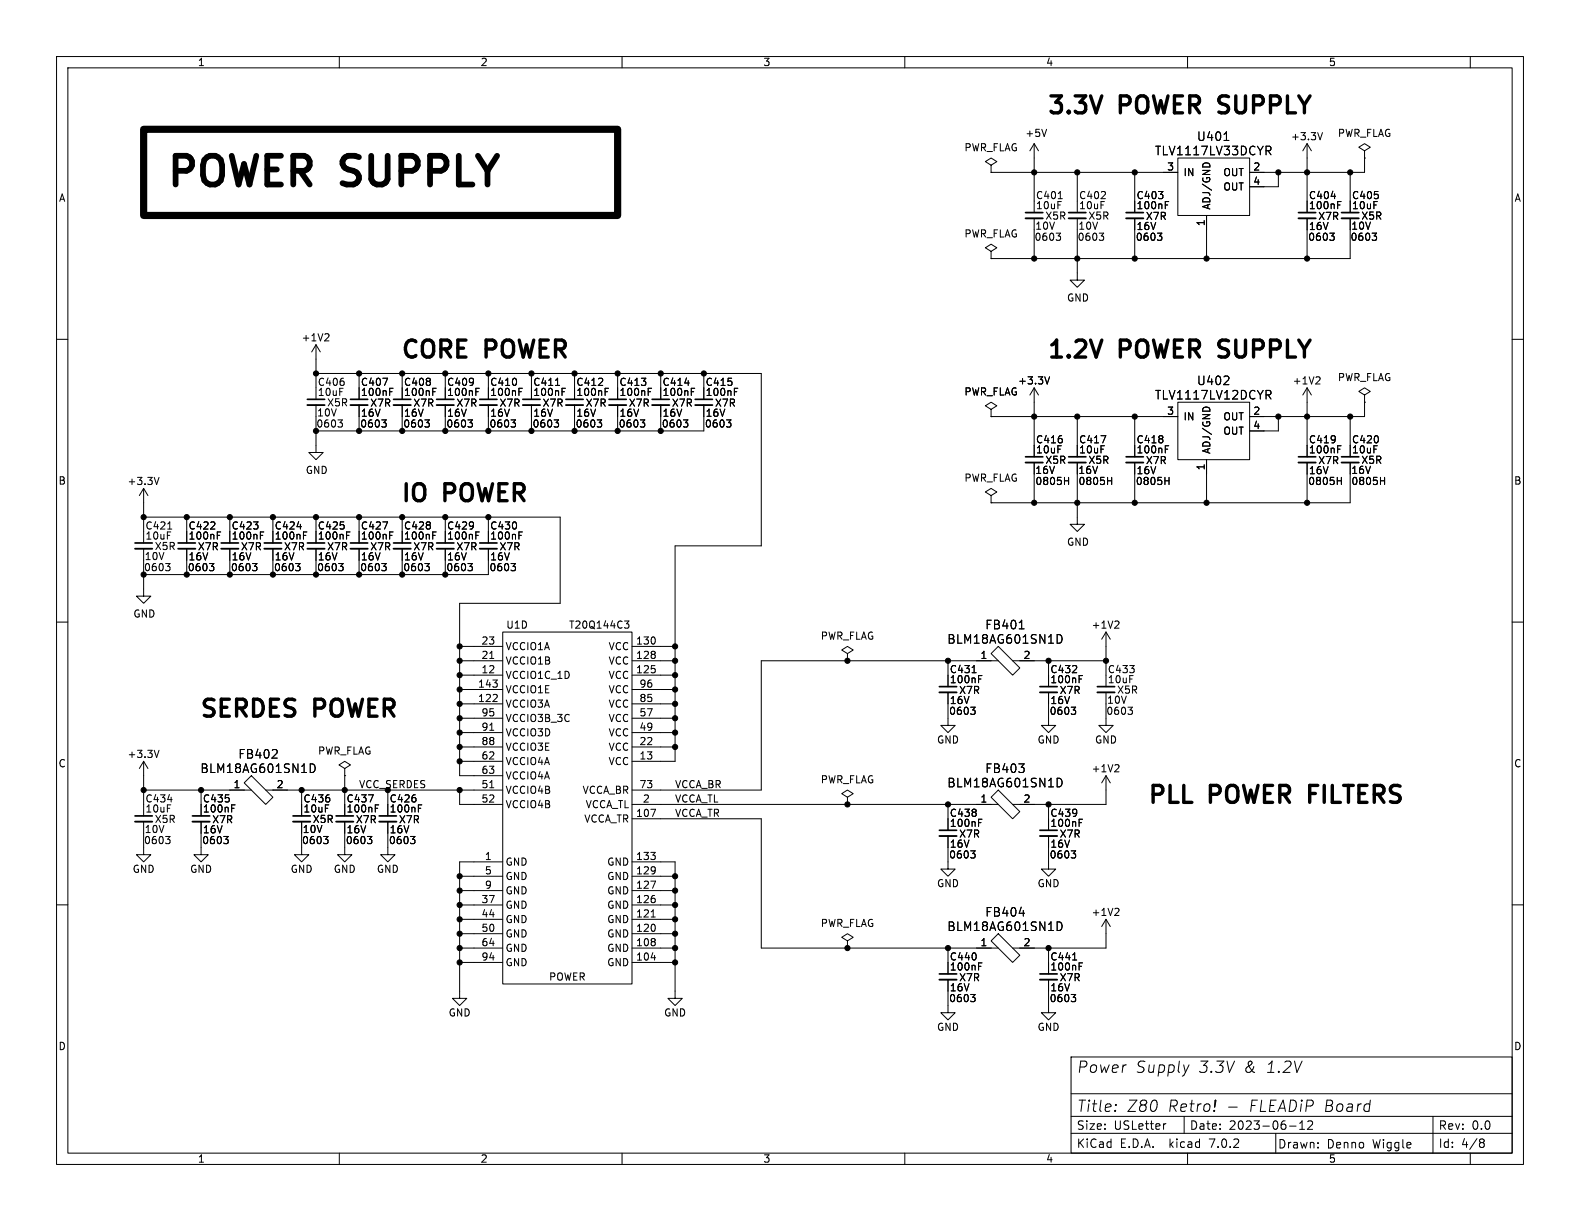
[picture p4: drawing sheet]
<svg xmlns="http://www.w3.org/2000/svg" width="279mm" height="216mm" viewBox="0 0 279 216" stroke-linecap="round" stroke-linejoin="round" font-family="sans-serif">
<g fill="none" stroke="#000" stroke-width=".18">
<path d="M10 10h259.4v195.9h-259.4zM12 12h255.4v191.9h-255.4zM60 10v2M110 10v2M160 10v2M210 10v2M260 10v2M175.3 29.2l1-.6-1-.7-1.1 .7 1.1 .6v1.3M175.3 30.5h.1M175.3 30.5h33M182.9 25.4l-.8 1.3M182.9 25.4v10.2"/>
<path d="M182.9 38.6v7.1M182.9 25.4l.7 1.3M185.1 22.9l-.4 1.2M187.1 35.1h.8M190.5 38.6v10.9h1.3l-1.3 1.3-1.3-1.3h1.3M190.5 30.5v5.1M200.7 30.5v5.1M200.7 38.6v7.1M206.1 35.6h.6M208.3 27.9h12.7v10.2h-12.7zM213.4 38.1v7.6M216.4 24.8h.9"/>
<path d="M223.9 25.9h.6l.3 .2-.2 .5h-.7M224.2 26.6l.6 .8M226.1 30.5v2.5h-5.1M231.1 25.4v10.2M231.1 38.6v7.1M231.1 25.4l-.7 1.3M231.1 25.4l.8 1.3M233.9 23.4l-.5 1.3M236.5 35.6h.7M238.8 30.5v5.1M238.8 38.6v7.1h-63.5M241.3 26.7l1-.7-1-.6-1 .6 1 .7v1.2"/>
<path d="M241.3 27.9h.1M241.3 27.9v2.6h-20.3M10 60h2M57.9 59l.3 .2-.1 .4-.7 .7h.8M175.3 44.5l1-.7-1-.6-1.1 .6 1.1 .7v1.2M175.3 45.7h.1M186.8 41.2h.7l-.4 .5M187.3 41.7l.2 .3v.3l-.2 .2M194.4 41.2h.8l-.5 .5M194.9 41.7l.3 .3v.3l-.3 .2M204.7 41.2h.8l-.5 .5M205.2 41.7l.3 .3v.3l-.3 .2"/>
<path d="M235.1 41.2h.8l-.4 .5M235.7 41.7l.2 .3v.3l-.2 .2M242.6 41.2h.8l-.4 .5M243.2 41.7l.2 .3v.3l-.2 .2M267.4 60h2M55.9 71.6v8.4h1.2l-1.2 1.3-1.3-1.3h1.3M55.9 66h78.7v30.5h-15.2v38.1h-7.6M55.9 61v7.6M55.9 61l-.8 1.2M55.9 61l.7 1.2M59.8 74.2h.7l-.4 .5M60.3 74.7l.2 .3v.3l-.2 .2"/>
<path d="M63.5 66v2.6M63.5 71.6v4.6M67.5 74.2h.8l-.4 .5M68.1 74.7l.2 .3v.3l-.2 .2M68.9 68.7h.6M71.1 66v2.6M71.1 71.6v4.6M75.1 74.2h.8l-.4 .5M75.7 74.7l.2 .3v.3l-.2 .2M76.5 68.7h.6M78.7 66v2.6M78.7 71.6v4.6"/>
<path d="M82.7 74.2h.8l-.4 .5M83.3 74.7l.2 .3v.3l-.2 .2M84.1 68.7h.7M86.4 66v2.6M86.4 71.6v4.6M90.4 74.2h.8l-.5 .5M90.9 74.7l.3 .3v.3l-.3 .2M91.8 68.7h.6M94 66v2.6M94 71.6v4.6M98 74.2h.8l-.4 .5M98.2 68.2h.8"/>
<path d="M98.5 74.7l.3 .3v.3l-.3 .2M99.4 68.7h.6M101.6 66v2.6M101.6 71.6v4.6M105.6 74.2h.8l-.4 .5M106.2 74.7l.2 .3v.3l-.2 .2M107 68.7h.6M109.2 66v2.6M109.2 71.6v4.6M113.2 74.2h.8l-.4 .5M113.8 74.7l.2 .3v.3l-.2 .2M114.6 68.7h.6"/>
<path d="M116.8 66v2.6M116.8 71.6v4.6M120.8 74.2h.8l-.4 .5M121.4 74.7l.2 .3v.3l-.2 .2M122.2 68.7h.7M124.5 66v2.6M124.5 71.6v4.6h-68.6M128.5 74.2h.8l-.5 .5M129 74.7l.3 .3v.3l-.3 .2M129.9 68.7h.6M175.3 72.4l1-.6-1-.7-1.1 .7 1.1 .6v1.3M175.3 73.7h.1"/>
<path d="M175.3 73.7h33M182.9 68.6v10.1M182.9 68.6l-.8 1.3M182.9 68.6l.7 1.3M185.6 66.6l-.4 1.3M190.5 73.7v5M200.7 73.7v5M206.1 78.8h.6M208.3 71.1h12.7v10.2h-12.7zM223.9 69h.6l.3 .3-.2 .5h-.7M224.2 69.8l.6 .8M226.1 73.7v2.5h-5.1"/>
<path d="M231.1 68.6v10.1M231.1 68.6l-.7 1.3M231.1 68.6l.8 1.3M233.2 66.6l.2 .3v.3l-.7 .7h.7M236.5 78.8h.7M238.8 73.7v5M241.3 69.9l1-.7-1-.6-1 .6 1 .7v1.2M241.3 71.1h.1M241.3 71.1v2.6h-20.3M25.4 97v8.4h1.3l-1.3 1.3-1.3-1.3h1.3M25.4 91.4h73.7v15.3h-17.8v30.5h7.6M25.4 86.4v7.6"/>
<path d="M25.4 86.4l-.8 1.2M25.4 86.4l.8 1.2M28.1 84.4l-.4 1.3M29.3 99.6h.8l-.5 .5M29.7 93.6h.7M33 91.4v2.6M33 97v4.6M37 99.6h.8l-.4 .5M38.4 94.1h.6M40.6 91.4v2.6M40.6 97v4.6M44.6 99.6h.8l-.4 .5"/>
<path d="M46 94.1h.7M48.3 91.4v2.6M48.3 97v4.6M52.3 99.6h.8l-.5 .5M53.7 94.1h.6M55.9 91.4v2.6M55.9 97v4.6M59.9 99.6h.8l-.4 .5M61.3 94.1h.6M63.5 91.4v2.6M63.5 97v4.6M67.5 99.6h.8l-.4 .5"/>
<path d="M68.9 94.1h.6M71.1 91.4v2.6M71.1 97v4.6M75.1 99.6h.8l-.4 .5M76.5 94.1h.6M78.7 91.4v2.6M78.7 97v4.6M82.7 99.6h.8l-.4 .5M84.1 94.1h.7M86.4 91.4v2.6M86.4 97v4.6h-61M90.4 99.6h.8l-.5 .5"/>
<path d="M91.8 94.1h.6M175.3 87.6l1-.6-1-.6-1.1 .6 1.1 .6v1.3M175.3 88.9h.1M182.9 81.8v7.1M188.2 85h.8M189 84.4v1.3M190.5 81.8v10.9h1.3l-1.3 1.3-1.3-1.3h1.3M195.9 85h.7M196.6 84.4v1.3M200.7 81.8v7.1M206 85h.7M206.7 84.4v1.3"/>
<path d="M213.4 81.3v7.6M231.1 81.8v7.1M236.5 85h.7M237.2 84.4v1.3M238.8 81.8v7.1h-63.5M244.1 85h.7M244.8 84.4v1.3M10 110h2M29.8 100.1l.3 .3v.3l-.3 .2M37.6 100.1l.2 .3v.3l-.2 .2M45.2 100.1l.2 .3v.3l-.2 .2M52.8 100.1l.3 .3v.3l-.3 .2"/>
<path d="M60.4 100.1l.3 .3v.3l-.3 .2M68.1 100.1l.2 .3v.3l-.2 .2M75.7 100.1l.2 .3v.3l-.2 .2M81.3 119.4h7.6M81.3 116.8h7.6M81.3 114.3h7.6M83.3 100.1l.2 .3v.3l-.2 .2M86.6 116.4h.7M88.9 111.8h22.9v62.2h-22.9zM90.9 100.1l.3 .3v.3l-.3 .2M110.4 109.8h.8l-.4 .5 .4 .1v.4l-.2 .3h-.4M111.8 119.4h7.6"/>
<path d="M111.8 116.8h7.6M111.8 114.3h7.6M149.9 115.6l1-.7-1-.6-1.1 .6 1.1 .7v1.2M149.9 116.8h.1M167.6 116.8v2.6M171.9 119h.7M173 119.5h.7M175.3 115.6l1.2-1.3 3.8 3.8-1.2 1.3zM176.5 116.8h-41.9v22.9h-22.8M179.1 116.8h16.5M180.2 111.2h.9M185.4 116.8v2.6"/>
<path d="M186.9 112.2a.77 .77 0 0 1 .9 .8 .77 .77 0 0 1-.9 .7M190.8 119.5h.6M195.6 111.8l-.8 1.2M195.6 111.8v7.6M195.6 111.8l.7 1.2M197.6 109.8l.3 .2-.1 .4-.7 .7h.8M267.4 110h2M25.4 139.7h19M25.4 134.6l-.8 1.3M25.4 134.6v7.6M25.4 134.6l.8 1.3M28.1 132.7l-.4 1.2"/>
<path d="M35.6 139.7v2.5M44.4 137.2l3.9 3.8-1.3 1.2-3.8-3.8zM47 139.7h41.9M48.1 134.1h.9M48.9 132.7v.5M53.3 139.7v2.5M54.9 135.1a.77 .77 0 0 1 .8 .7 .77 .77 0 0 1-.8 .8M61 135.9l1-.6-1-.7-1.1 .7 1.1 .6v1.3M61 137.2h.1M61 137.2v5M68.6 139.7v2.5M81.3 124.5h7.6"/>
<path d="M81.3 134.6h7.6M81.3 121.9h7.6M81.3 139.7v2.5h7.6M81.3 132.1h7.6M81.3 129.5h7.6M81.3 127h7.6M86.6 139.3h.7M86.6 129.1h.7M111.8 124.5h7.6M111.8 121.9h7.6M111.8 132.1h7.6M111.8 129.5h7.6"/>
<path d="M111.8 127h7.6M167.6 122.4v5.9h1.3l-1.3 1.2-1.2-1.2h1.2M171.6 125h.8l-.4 .5M172.2 125.5l.2 .3v.3l-.2 .2M180.2 135.1h.9l-.5 .6M181 135.8v.6M185.4 122.4v5.9h1.3l-1.3 1.2-1.3-1.2h1.3M186.9 137.6a.77 .77 0 0 1 .9 .8 .77 .77 0 0 1-.9 .7M189.4 125h.8l-.4 .5M190 125.5l.2 .3v.3l-.2 .2M195.6 122.4v5.9h1.2l-1.2 1.2-1.3-1.2h1.3M195.6 137.2v5h-16.5"/>
<path d="M195.6 137.2l-.8 1.2M195.6 137.2l.7 1.2M197.6 135.2l.3 .2-.1 .4-.7 .7h.8M199.5 125h.7l-.4 .5M200 125.5l.2 .3v.3l-.2 .2M10 160h2M25.4 145.3v5.8h1.3l-1.3 1.3-1.3-1.3h1.3M29.3 147.9h.8l-.5 .5M29.8 148.4l.3 .2v.3l-.3 .3M35.6 145.3v5.8h1.2l-1.2 1.3-1.3-1.3h1.3M39.6 147.9h.8l-.5 .5M40.1 148.4l.3 .2v.3l-.3 .3"/>
<path d="M41 142.3h.6M53.3 145.3v5.8h1.3l-1.3 1.3-1.2-1.3h1.2M57.2 147.9h.8l-.4 .5M57.8 148.4l.2 .2v.3l-.2 .3M61 145.3v5.8h1.2l-1.2 1.3-1.3-1.3h1.3M65 147.9h.8l-.5 .5M65.5 148.4l.3 .2v.3l-.3 .3M66.4 142.3h.6M68.6 145.3v5.8h1.2l-1.2 1.3-1.3-1.3h1.3M72.6 147.9h.8l-.4 .5M73.1 148.4l.3 .2v.3l-.3 .3M74 142.3h.6"/>
<path d="M81.3 157.5h7.6M81.3 154.9h7.6M88.9 152.4h-7.6v24.1h1.2l-1.2 1.3-1.3-1.3h1.3M111.8 152.4h7.6v24.1h1.2l-1.2 1.3-1.3-1.3h1.3M111.8 144.8h22.8v22.8h41.9M111.8 157.5h7.6M111.8 154.9h7.6M111.8 142.2h64.7M149.9 141l1-.7-1-.6-1.1 .6 1.1 .7v1.2M149.9 142.2h.1M167.6 147.8v5.9h1.3l-1.3 1.2-1.2-1.2h1.2M167.6 142.2v2.6"/>
<path d="M171.6 150.4h.8l-.4 .5M172.2 150.9l.2 .3v.3l-.2 .2M173 144.9h.7M175.3 141l1.2-1.3 3.8 3.8-1.2 1.3zM185.4 147.8v5.9h1.3l-1.3 1.2-1.3-1.2h1.3M185.4 142.2v2.6M189.4 150.4h.8l-.4 .5M190 150.9l.2 .3v.3l-.2 .2M190.8 144.9h.6M267.4 160h2M81.3 170.2h7.6M81.3 167.6h7.6"/>
<path d="M81.3 165.1h7.6M81.3 162.6h7.6M81.3 160h7.6M111.8 170.2h7.6M111.8 167.6h7.6M111.8 165.1h7.6M111.8 162.6h7.6M111.8 160h7.6M115.1 162.2h.8M149.9 166.4l1-.7-1-.6-1.1 .6 1.1 .7v1.2M149.9 167.6h.1M167.6 173.2v5.9h1.3l-1.3 1.2-1.2-1.2h1.2"/>
<path d="M167.6 167.6v2.6M171.6 175.8h.8l-.4 .5M172.2 176.3l.2 .3v.3l-.2 .2M173 170.3h.7M175.3 166.4l1.2-1.3 3.8 3.8-1.2 1.3zM180.2 161.5h1M185.4 173.2v5.9h1.3l-1.3 1.2-1.3-1.2h1.3M185.4 167.6v2.6M186.9 163a.77 .77 0 0 1 .9 .8 .77 .77 0 0 1-.9 .7M189.4 175.8h.8l-.4 .5M189.7 169.8h.7M190 176.3l.2 .3v.3l-.2 .2"/>
<path d="M190.8 170.3h.6M195.6 162.6v5h-16.5M195.6 162.6l-.8 1.2M195.6 162.6l.7 1.2M197.6 160.6l.3 .2-.1 .4-.7 .7h.8M189.4 186.9h78v17h-78zM189.4 197.4h78M189.4 193.4h78M206.2 198.7l-.3 .1M209.4 197.4v3M217.3 195.8h1.5M228 199.1h1.2"/>
<path d="M229.8 199.7h.9M229.8 198.6l.5-.4v1.5M231.3 198.3l.5-.1 .2 .1 .1 .3-.9 1.1h.9M253.4 197.4v6.5M60 203.9v2M110 203.9v2M160 203.9v2M189.4 200.4h78M210 203.9v2M225.6 200.4v3.5M260 203.9v2M261.9 201.4h.3l.3 .3-.3 .3"/>
<path d="M261.9 202h.3M262.2 202l.2 .2 .1 .4-.3 .3h-.3"/>
</g>
<g fill="none" stroke="#000" stroke-width=".33">
<path d="M181.4 38.6h3M189 38.6h3M199.1 38.6h3.1M229.6 38.6h3.1M237.2 38.6h3.1M54.4 71.6h3M62 71.6h3M69.6 71.6h3M77.2 71.6h3.1M84.8 71.6h3.1M92.5 71.6h3M100.1 71.6h3"/>
<path d="M107.7 71.6h3M115.3 71.6h3.1M122.9 71.6h3.1M23.9 97h3M31.5 97h3M39.1 97h3.1M46.7 97h3.1M54.4 97h3M62 97h3M69.6 97h3M77.2 97h3.1M84.8 97h3.1"/>
<path d="M181.4 81.8h3M189 81.8h3M199.1 81.8h3.1M229.6 81.8h3.1M237.2 81.8h3.1M166.1 122.4h3.1M183.9 122.4h3M194.1 122.4h3M23.9 145.3h3M34 145.3h3.1M51.8 145.3h3.1M59.4 145.3h3.1"/>
<path d="M67.1 145.3h3M166.1 147.8h3.1M183.9 147.8h3M166.1 173.2h3.1M183.9 173.2h3"/>
</g>
<g fill="none" stroke="#000" stroke-width=".3">
<path d="M181.4 37.6h3M189 37.6h3M199.1 37.6h3.1M229.6 37.6h3.1M237.2 37.6h3.1M54.4 70.6h3M62 70.6h3M69.6 70.6h3M77.2 70.6h3.1M84.8 70.6h3.1M92.5 70.6h3M100.1 70.6h3"/>
<path d="M107.7 70.6h3M115.3 70.6h3.1M122.9 70.6h3.1M23.9 96h3M31.5 96h3M39.1 96h3.1M46.7 96h3.1M54.4 96h3M62 96h3M69.6 96h3M77.2 96h3.1M84.8 96h3.1"/>
<path d="M181.4 80.8h3M189 80.8h3M199.1 80.8h3.1M229.6 80.8h3.1M237.2 80.8h3.1M166.1 121.4h3.1M183.9 121.4h3M194.1 121.4h3M23.9 144.3h3M34 144.3h3.1M51.8 144.3h3.1M59.4 144.3h3.1"/>
<path d="M67.1 144.3h3M166.1 146.8h3.1M183.9 146.8h3M166.1 172.2h3.1M183.9 172.2h3"/>
</g>
<path d="M25.4 22.9h83.8v15.2h-83.8z" fill="none" stroke="#000" stroke-width="1.3"/>
<g fill="#000" stroke="#000" stroke-width=".18">
<circle cx="182.9" cy="30.5" r=".46"/>
<circle cx="190.5" cy="30.5" r=".46"/>
<circle cx="200.7" cy="30.5" r=".46"/>
<circle cx="226.1" cy="30.5" r=".46"/>
<circle cx="231.1" cy="30.5" r=".46"/>
<circle cx="238.8" cy="30.5" r=".46"/>
<circle cx="182.9" cy="45.7" r=".46"/>
<circle cx="190.5" cy="45.7" r=".46"/>
<circle cx="200.7" cy="45.7" r=".46"/>
<circle cx="213.4" cy="45.7" r=".46"/>
<circle cx="231.1" cy="45.7" r=".46"/>
<circle cx="55.9" cy="76.2" r=".46"/>
<circle cx="55.9" cy="66" r=".46"/>
<circle cx="63.5" cy="76.2" r=".46"/>
<circle cx="63.5" cy="66" r=".46"/>
<circle cx="71.1" cy="76.2" r=".46"/>
<circle cx="71.1" cy="66" r=".46"/>
<circle cx="78.7" cy="66" r=".46"/>
<circle cx="78.7" cy="76.2" r=".46"/>
<circle cx="86.4" cy="76.2" r=".46"/>
<circle cx="86.4" cy="66" r=".46"/>
<circle cx="94" cy="76.2" r=".46"/>
<circle cx="94" cy="66" r=".46"/>
<circle cx="101.6" cy="76.2" r=".46"/>
<circle cx="101.6" cy="66" r=".46"/>
<circle cx="109.2" cy="76.2" r=".46"/>
<circle cx="109.2" cy="66" r=".46"/>
<circle cx="116.8" cy="76.2" r=".46"/>
<circle cx="116.8" cy="66" r=".46"/>
<circle cx="124.5" cy="66" r=".46"/>
<circle cx="182.9" cy="73.7" r=".46"/>
<circle cx="190.5" cy="73.7" r=".46"/>
<circle cx="200.7" cy="73.7" r=".46"/>
<circle cx="226.1" cy="73.7" r=".46"/>
<circle cx="231.1" cy="73.7" r=".46"/>
<circle cx="238.8" cy="73.7" r=".46"/>
<circle cx="25.4" cy="91.4" r=".46"/>
<circle cx="33" cy="91.4" r=".46"/>
<circle cx="40.6" cy="91.4" r=".46"/>
<circle cx="48.3" cy="91.4" r=".46"/>
<circle cx="55.9" cy="91.4" r=".46"/>
<circle cx="63.5" cy="91.4" r=".46"/>
<circle cx="71.1" cy="91.4" r=".46"/>
<circle cx="78.7" cy="91.4" r=".46"/>
<circle cx="86.4" cy="91.4" r=".46"/>
<circle cx="182.9" cy="88.9" r=".46"/>
<circle cx="190.5" cy="88.9" r=".46"/>
<circle cx="200.7" cy="88.9" r=".46"/>
<circle cx="213.4" cy="88.9" r=".46"/>
<circle cx="231.1" cy="88.9" r=".46"/>
<circle cx="25.4" cy="101.6" r=".46"/>
<circle cx="33" cy="101.6" r=".46"/>
<circle cx="40.6" cy="101.6" r=".46"/>
<circle cx="48.3" cy="101.6" r=".46"/>
<circle cx="55.9" cy="101.6" r=".46"/>
<circle cx="63.5" cy="101.6" r=".46"/>
<circle cx="71.1" cy="101.6" r=".46"/>
<circle cx="78.7" cy="101.6" r=".46"/>
<circle cx="81.3" cy="114.3" r=".46"/>
<circle cx="81.3" cy="119.4" r=".46"/>
<circle cx="81.3" cy="116.8" r=".46"/>
<circle cx="119.4" cy="116.8" r=".46"/>
<circle cx="119.4" cy="114.3" r=".46"/>
<circle cx="119.4" cy="119.4" r=".46"/>
<circle cx="149.9" cy="116.8" r=".46"/>
<circle cx="167.6" cy="116.8" r=".46"/>
<circle cx="185.4" cy="116.8" r=".46"/>
<circle cx="195.6" cy="116.8" r=".46"/>
<circle cx="25.4" cy="139.7" r=".46"/>
<circle cx="35.6" cy="139.7" r=".46"/>
<circle cx="53.3" cy="139.7" r=".46"/>
<circle cx="61" cy="139.7" r=".46"/>
<circle cx="81.3" cy="124.5" r=".46"/>
<circle cx="81.3" cy="127" r=".46"/>
<circle cx="81.3" cy="121.9" r=".46"/>
<circle cx="81.3" cy="129.5" r=".46"/>
<circle cx="81.3" cy="139.7" r=".46"/>
<circle cx="81.3" cy="134.6" r=".46"/>
<circle cx="81.3" cy="132.1" r=".46"/>
<circle cx="119.4" cy="124.5" r=".46"/>
<circle cx="119.4" cy="127" r=".46"/>
<circle cx="119.4" cy="129.5" r=".46"/>
<circle cx="119.4" cy="121.9" r=".46"/>
<circle cx="119.4" cy="132.1" r=".46"/>
<circle cx="81.3" cy="154.9" r=".46"/>
<circle cx="81.3" cy="157.5" r=".46"/>
<circle cx="119.4" cy="157.5" r=".46"/>
<circle cx="119.4" cy="154.9" r=".46"/>
<circle cx="149.9" cy="142.2" r=".46"/>
<circle cx="167.6" cy="142.2" r=".46"/>
<circle cx="185.4" cy="142.2" r=".46"/>
<circle cx="81.3" cy="162.6" r=".46"/>
<circle cx="81.3" cy="165.1" r=".46"/>
<circle cx="81.3" cy="167.6" r=".46"/>
<circle cx="81.3" cy="170.2" r=".46"/>
<circle cx="81.3" cy="160" r=".46"/>
<circle cx="119.4" cy="162.6" r=".46"/>
<circle cx="119.4" cy="165.1" r=".46"/>
<circle cx="119.4" cy="160" r=".46"/>
<circle cx="119.4" cy="170.2" r=".46"/>
<circle cx="119.4" cy="167.6" r=".46"/>
<circle cx="149.9" cy="167.6" r=".46"/>
<circle cx="167.6" cy="167.6" r=".46"/>
<circle cx="185.4" cy="167.6" r=".46"/>
</g>
<text font-size="7.1" x="29.8" y="34.9">POWER SUPPLY</text>
<g font-size="4.2">
<text x="185.4" y="20.3">3.3V</text>
<text x="198.3" y="20.3">POWER SUPPLY</text>
<text x="71.1" y="63.5">CORE</text>
<text x="86.1" y="63.5">POWER</text>
<text x="185.4" y="63.5">1.2V</text>
<text x="198.3" y="63.5">POWER SUPPLY</text>
<text x="71.1" y="88.9">IO</text>
<text x="78.9" y="88.9">POWER</text>
<text x="35.6" y="127">SERDES</text>
<text x="55.9" y="127">POWER</text>
<text x="203.2" y="142.2">PLL</text>
<text x="214.2" y="142.2">POWER FILTERS</text>
</g>
<g font-size="2.8">
<text x="190.4" y="189.9">Power</text>
<text x="200.7" y="189.9">Supply</text>
<text x="211.8" y="189.9">3.3V &amp;</text>
<text x="223.7" y="189.9">1.2V</text>
<text x="190.4" y="196.8">Title:</text>
<text x="199.2" y="196.8">Z80</text>
<text x="206.4" y="196.8">Retro!</text>
<text x="220.6" y="196.8">FLEADiP Board</text>
</g>
<g font-size="2.1">
<text x="204.2" y="27.6">TLV1117LV33DCYR</text>
<text x="211.6" y="25.1">U401</text>
<text x="204.2" y="70.8">TLV1117LV12DCYR</text>
<text x="211.6" y="68.3">U402</text>
<text x="167.5" y="114">BLM18AG601SN1D</text>
<text x="174.2" y="111.4">FB401</text>
<text x="35.4" y="136.8">BLM18AG601SN1D</text>
<text x="42.1" y="134.3">FB402</text>
<text x="174.2" y="136.8">FB403</text>
<text x="167.5" y="139.4">BLM18AG601SN1D</text>
<text x="167.5" y="164.8">BLM18AG601SN1D</text>
<text x="174.2" y="162.2">FB404</text>
<text x="190.4" y="203.1">KiCad</text>
<text x="190.4" y="199.9">Size:</text>
<text x="197" y="199.9">USLetter</text>
<text x="198.1" y="203.1">E.D.A.</text>
<text x="206.8" y="203.1">kicad</text>
<text x="210.4" y="199.9">Date:</text>
<text x="213.9" y="203.1">7.0.2</text>
<text x="217.3" y="199.9">2023-06-12</text>
<text x="226" y="203.2">Drawn:</text>
<text x="234.7" y="203.2">Denno</text>
<text x="242.7" y="203.2">Wiggle</text>
<text x="254.4" y="199.9">Rev:</text>
<text x="254.4" y="203.1">Id:</text>
<text x="258.4" y="203.1">4/8</text>
<text x="260.3" y="199.9">0.0</text>
</g>
<g font-size="1.8">
<text x="35" y="11.8">1</text>
<text x="85" y="11.8">2</text>
<text x="135" y="11.8">3</text>
<text x="185" y="11.8">4</text>
<text x="235" y="11.8">5</text>
<text x="170.5" y="26.9">PWR_FLAG</text>
<text x="181.3" y="24.4">+5V</text>
<text x="228.2" y="25">+3.3V</text>
<text x="236.5" y="24.4">PWR_FLAG</text>
<text x="10.4" y="35.8">A</text>
<text x="183.1" y="35.4">C401</text>
<text x="190.8" y="35.4">C402</text>
<text x="200.9" y="35.4">C403</text>
<text x="206.3" y="30.2">3</text>
<text x="209.3" y="31.3">IN</text>
<text x="216.2" y="31.3">OUT</text>
<text x="216.2" y="33.8">OUT</text>
<text x="221.6" y="30.2">2</text>
<text x="221.6" y="32.8">4</text>
<text x="231.4" y="35.4">C404</text>
<text x="239" y="35.4">C405</text>
<text x="267.8" y="35.8">A</text>
<text x="183" y="40.8">10V</text>
<text x="183.1" y="37.1">10uF</text>
<text x="184.8" y="39">X5R</text>
<text x="190.6" y="40.8">10V</text>
<text x="190.8" y="37.1">10uF</text>
<text x="192.4" y="39">X5R</text>
<text x="200.9" y="37.1">100nF</text>
<text x="200.9" y="40.8">16V</text>
<text x="202.6" y="39.1">X7R</text>
<text x="213.1" y="40" transform="rotate(-90 213.1 40)">1</text>
<text x="214.2" y="37.1" transform="rotate(-90 214.2 37.1)">ADJ/GND</text>
<text x="231.4" y="37.1">100nF</text>
<text x="231.4" y="40.8">16V</text>
<text x="233.1" y="39.1">X7R</text>
<text x="238.9" y="40.8">10V</text>
<text x="239" y="37.1">10uF</text>
<text x="240.7" y="39">X5R</text>
<text x="170.5" y="42.2">PWR_FLAG</text>
<text x="182.9" y="42.7">0603</text>
<text x="190.5" y="42.7">0603</text>
<text x="200.8" y="42.7">0603</text>
<text x="231.3" y="42.7">0603</text>
<text x="238.8" y="42.7">0603</text>
<text x="188.6" y="53.5">GND</text>
<text x="53.3" y="60.5">+1V2</text>
<text x="56.1" y="68.4">C406</text>
<text x="56.1" y="70.2">10uF</text>
<text x="63.8" y="68.4">C407</text>
<text x="63.8" y="70.2">100nF</text>
<text x="71.4" y="68.4">C408</text>
<text x="71.4" y="70.2">100nF</text>
<text x="79" y="68.4">C409</text>
<text x="79" y="70.2">100nF</text>
<text x="86.6" y="68.4">C410</text>
<text x="86.6" y="70.2">100nF</text>
<text x="94.2" y="68.4">C411</text>
<text x="94.2" y="70.2">100nF</text>
<text x="101.9" y="68.4">C412</text>
<text x="101.9" y="70.2">100nF</text>
<text x="109.5" y="68.4">C413</text>
<text x="109.5" y="70.2">100nF</text>
<text x="117.1" y="68.4">C414</text>
<text x="117.1" y="70.2">100nF</text>
<text x="124.7" y="68.4">C415</text>
<text x="124.7" y="70.2">100nF</text>
<text x="170.5" y="70.1">PWR_FLAG</text>
<text x="180" y="68.1">+3.3V</text>
<text x="228.5" y="68.1">+1V2</text>
<text x="236.5" y="67.6">PWR_FLAG</text>
<text x="55.9" y="75.8">0603</text>
<text x="56" y="73.8">10V</text>
<text x="57.8" y="72">X5R</text>
<text x="63.6" y="75.8">0603</text>
<text x="63.8" y="73.9">16V</text>
<text x="65.4" y="72.1">X7R</text>
<text x="71.3" y="75.8">0603</text>
<text x="71.4" y="73.9">16V</text>
<text x="73" y="72.1">X7R</text>
<text x="78.9" y="75.8">0603</text>
<text x="79" y="73.9">16V</text>
<text x="80.7" y="72.1">X7R</text>
<text x="86.5" y="75.8">0603</text>
<text x="86.6" y="73.9">16V</text>
<text x="88.3" y="72.1">X7R</text>
<text x="94.1" y="75.8">0603</text>
<text x="94.2" y="73.9">16V</text>
<text x="95.9" y="72.1">X7R</text>
<text x="101.7" y="75.8">0603</text>
<text x="101.9" y="73.9">16V</text>
<text x="103.5" y="72.1">X7R</text>
<text x="109.4" y="75.8">0603</text>
<text x="109.5" y="73.9">16V</text>
<text x="111.1" y="72.1">X7R</text>
<text x="117" y="75.8">0603</text>
<text x="117.1" y="73.9">16V</text>
<text x="118.8" y="72.1">X7R</text>
<text x="124.6" y="75.8">0603</text>
<text x="124.7" y="73.9">16V</text>
<text x="126.4" y="72.1">X7R</text>
<text x="206.3" y="73.4">3</text>
<text x="209.3" y="74.5">IN</text>
<text x="216.2" y="74.5">OUT</text>
<text x="216.2" y="77">OUT</text>
<text x="221.6" y="73.4">2</text>
<text x="221.6" y="75.9">4</text>
<text x="54" y="84">GND</text>
<text x="183" y="84">16V</text>
<text x="183.1" y="78.5">C416</text>
<text x="183.1" y="80.3">10uF</text>
<text x="184.8" y="82.2">X5R</text>
<text x="190.6" y="84">16V</text>
<text x="190.8" y="78.5">C417</text>
<text x="190.8" y="80.3">10uF</text>
<text x="192.4" y="82.2">X5R</text>
<text x="200.9" y="78.5">C418</text>
<text x="200.9" y="80.3">100nF</text>
<text x="202.6" y="82.2">X7R</text>
<text x="213.1" y="83.2" transform="rotate(-90 213.1 83.2)">1</text>
<text x="214.2" y="80.3" transform="rotate(-90 214.2 80.3)">ADJ/GND</text>
<text x="231.4" y="78.5">C419</text>
<text x="231.4" y="80.3">100nF</text>
<text x="233.1" y="82.2">X7R</text>
<text x="238.9" y="84">16V</text>
<text x="239" y="78.5">C420</text>
<text x="239" y="80.3">10uF</text>
<text x="240.7" y="82.2">X5R</text>
<text x="10.3" y="85.8">B</text>
<text x="22.5" y="85.9">+3.3V</text>
<text x="170.5" y="85.3">PWR_FLAG</text>
<text x="183" y="85.9">0805H</text>
<text x="190.7" y="85.9">0805H</text>
<text x="200.8" y="85.9">0805H</text>
<text x="200.9" y="84">16V</text>
<text x="231.3" y="85.9">0805H</text>
<text x="231.4" y="84">16V</text>
<text x="238.9" y="85.9">0805H</text>
<text x="267.7" y="85.8">B</text>
<text x="25.7" y="93.8">C421</text>
<text x="25.7" y="95.6">10uF</text>
<text x="33.3" y="93.8">C422</text>
<text x="33.3" y="95.6">100nF</text>
<text x="40.9" y="93.8">C423</text>
<text x="40.9" y="95.6">100nF</text>
<text x="48.5" y="93.8">C424</text>
<text x="48.5" y="95.6">100nF</text>
<text x="56.1" y="93.8">C425</text>
<text x="56.1" y="95.6">100nF</text>
<text x="63.8" y="93.8">C427</text>
<text x="63.8" y="95.6">100nF</text>
<text x="71.4" y="93.8">C428</text>
<text x="71.4" y="95.6">100nF</text>
<text x="79" y="93.8">C429</text>
<text x="79" y="95.6">100nF</text>
<text x="86.6" y="93.8">C430</text>
<text x="86.6" y="95.6">100nF</text>
<text x="25.4" y="101.2">0603</text>
<text x="25.5" y="99.2">10V</text>
<text x="27.3" y="97.4">X5R</text>
<text x="33.2" y="101.2">0603</text>
<text x="33.3" y="99.3">16V</text>
<text x="34.9" y="97.5">X7R</text>
<text x="40.8" y="101.2">0603</text>
<text x="40.9" y="99.3">16V</text>
<text x="42.6" y="97.5">X7R</text>
<text x="48.4" y="101.2">0603</text>
<text x="48.5" y="99.3">16V</text>
<text x="50.2" y="97.5">X7R</text>
<text x="56" y="101.2">0603</text>
<text x="56.1" y="99.3">16V</text>
<text x="57.8" y="97.5">X7R</text>
<text x="63.6" y="101.2">0603</text>
<text x="63.8" y="99.3">16V</text>
<text x="65.4" y="97.5">X7R</text>
<text x="71.3" y="101.2">0603</text>
<text x="71.4" y="99.3">16V</text>
<text x="73" y="97.5">X7R</text>
<text x="78.9" y="101.2">0603</text>
<text x="79" y="99.3">16V</text>
<text x="80.7" y="97.5">X7R</text>
<text x="86.5" y="101.2">0603</text>
<text x="86.6" y="99.3">16V</text>
<text x="88.3" y="97.5">X7R</text>
<text x="188.6" y="96.7">GND</text>
<text x="23.5" y="109.4">GND</text>
<text x="89.5" y="111.3">U1D</text>
<text x="100.6" y="111.3">T20Q144C3</text>
<text x="145.1" y="113.3">PWR_FLAG</text>
<text x="193" y="111.3">+1V2</text>
<text x="85.1" y="119.1">12</text>
<text x="85.1" y="116.6">21</text>
<text x="85.1" y="114">23</text>
<text x="89.4" y="117.7">VCCIO1B</text>
<text x="89.4" y="115.1">VCCIO1A</text>
<text x="107.5" y="117.7">VCC</text>
<text x="107.5" y="115.1">VCC</text>
<text x="112.4" y="119.1">125</text>
<text x="112.4" y="116.6">128</text>
<text x="112.4" y="114">130</text>
<text x="167.9" y="119.2">C431</text>
<text x="173.3" y="116.6">1</text>
<text x="180.9" y="116.6">2</text>
<text x="185.7" y="119.2">C432</text>
<text x="195.8" y="119.2">C433</text>
<text x="84.5" y="124.2">122</text>
<text x="84.5" y="121.7">143</text>
<text x="89.4" y="120.2">VCCIO1C_1D</text>
<text x="89.4" y="125.3">VCCIO3A</text>
<text x="89.4" y="122.7">VCCIO1E</text>
<text x="107.5" y="120.2">VCC</text>
<text x="107.5" y="125.3">VCC</text>
<text x="107.5" y="122.7">VCC</text>
<text x="113" y="124.2">85</text>
<text x="113" y="121.7">96</text>
<text x="167.9" y="121">100nF</text>
<text x="167.9" y="124.7">16V</text>
<text x="169.6" y="122.9">X7R</text>
<text x="185.7" y="121">100nF</text>
<text x="185.7" y="124.7">16V</text>
<text x="187.3" y="122.9">X7R</text>
<text x="195.7" y="124.6">10V</text>
<text x="195.8" y="121">10uF</text>
<text x="197.5" y="122.8">X5R</text>
<text x="85.1" y="131.8">88</text>
<text x="85.1" y="129.3">91</text>
<text x="85.1" y="126.7">95</text>
<text x="89.4" y="130.4">VCCIO3D</text>
<text x="89.4" y="127.8">VCCIO3B_3C</text>
<text x="107.5" y="130.4">VCC</text>
<text x="107.5" y="127.8">VCC</text>
<text x="113" y="131.8">22</text>
<text x="113" y="129.3">49</text>
<text x="113" y="126.7">57</text>
<text x="165.6" y="131.6">GND</text>
<text x="167.8" y="126.6">0603</text>
<text x="183.4" y="131.6">GND</text>
<text x="185.6" y="126.6">0603</text>
<text x="193.6" y="131.6">GND</text>
<text x="195.6" y="126.6">0603</text>
<text x="10.3" y="135.8">C</text>
<text x="22.5" y="134.2">+3.3V</text>
<text x="56.2" y="133.6">PWR_FLAG</text>
<text x="85.1" y="134.4">62</text>
<text x="85.1" y="136.9">63</text>
<text x="89.4" y="135.4">VCCIO4A</text>
<text x="89.4" y="138">VCCIO4A</text>
<text x="89.4" y="132.9">VCCIO3E</text>
<text x="107.5" y="135.4">VCC</text>
<text x="107.5" y="132.9">VCC</text>
<text x="113" y="134.4">13</text>
<text x="193" y="136.7">+1V2</text>
<text x="267.7" y="135.8">C</text>
<text x="25.7" y="142">C434</text>
<text x="25.7" y="143.8">10uF</text>
<text x="35.8" y="142">C435</text>
<text x="35.8" y="143.8">100nF</text>
<text x="41.2" y="139.4">1</text>
<text x="48.9" y="139.4">2</text>
<text x="53.6" y="142">C436</text>
<text x="53.6" y="143.8">10uF</text>
<text x="61.2" y="142">C437</text>
<text x="61.2" y="143.8">100nF</text>
<text x="63.5" y="139.4">VCC_SERDES</text>
<text x="68.8" y="142">C426</text>
<text x="68.8" y="143.8">100nF</text>
<text x="85.1" y="139.4">51</text>
<text x="85.1" y="142">52</text>
<text x="89.4" y="140.5">VCCIO4B</text>
<text x="89.4" y="143.1">VCCIO4B</text>
<text x="102.9" y="140.5">VCCA_BR</text>
<text x="103.4" y="143.1">VCCA_TL</text>
<text x="113" y="139.4">73</text>
<text x="113.6" y="142">2</text>
<text x="119.4" y="139.4">VCCA_BR</text>
<text x="119.4" y="142">VCCA_TL</text>
<text x="145.1" y="138.7">PWR_FLAG</text>
<text x="173.3" y="142">1</text>
<text x="180.9" y="142">2</text>
<text x="25.4" y="149.4">0603</text>
<text x="25.5" y="147.5">10V</text>
<text x="27.3" y="145.7">X5R</text>
<text x="35.7" y="149.4">0603</text>
<text x="35.8" y="147.5">16V</text>
<text x="37.5" y="145.7">X7R</text>
<text x="53.3" y="149.4">0603</text>
<text x="53.5" y="147.5">10V</text>
<text x="55.3" y="145.7">X5R</text>
<text x="61.1" y="149.4">0603</text>
<text x="61.2" y="147.5">16V</text>
<text x="62.9" y="145.7">X7R</text>
<text x="68.7" y="149.4">0603</text>
<text x="68.8" y="147.5">16V</text>
<text x="70.5" y="145.7">X7R</text>
<text x="103.2" y="145.6">VCCA_TR</text>
<text x="112.4" y="144.5">107</text>
<text x="119.4" y="144.5">VCCA_TR</text>
<text x="167.9" y="144.6">C438</text>
<text x="167.9" y="146.4">100nF</text>
<text x="169.6" y="148.3">X7R</text>
<text x="185.7" y="144.6">C439</text>
<text x="185.7" y="146.4">100nF</text>
<text x="187.3" y="148.3">X7R</text>
<text x="23.4" y="154.5">GND</text>
<text x="33.6" y="154.5">GND</text>
<text x="51.3" y="154.5">GND</text>
<text x="59" y="154.5">GND</text>
<text x="66.6" y="154.5">GND</text>
<text x="85.7" y="152.1">1</text>
<text x="85.7" y="154.7">5</text>
<text x="89.4" y="153.2">GND</text>
<text x="89.4" y="155.8">GND</text>
<text x="107.3" y="155.8">GND</text>
<text x="107.3" y="153.2">GND</text>
<text x="112.4" y="154.7">129</text>
<text x="112.4" y="152.1">133</text>
<text x="167.8" y="152">0603</text>
<text x="167.9" y="150.1">16V</text>
<text x="185.6" y="152">0603</text>
<text x="185.7" y="150.1">16V</text>
<text x="85.1" y="159.8">37</text>
<text x="85.7" y="157.2">9</text>
<text x="89.4" y="160.8">GND</text>
<text x="89.4" y="158.3">GND</text>
<text x="107.3" y="160.8">GND</text>
<text x="107.3" y="158.3">GND</text>
<text x="112.4" y="159.8">126</text>
<text x="112.4" y="157.2">127</text>
<text x="165.6" y="157">GND</text>
<text x="183.4" y="157">GND</text>
<text x="85.1" y="162.3">44</text>
<text x="85.1" y="164.8">50</text>
<text x="85.1" y="167.4">64</text>
<text x="89.4" y="163.4">GND</text>
<text x="89.4" y="165.9">GND</text>
<text x="107.3" y="165.9">GND</text>
<text x="107.3" y="163.4">GND</text>
<text x="112.4" y="167.4">108</text>
<text x="112.4" y="164.8">120</text>
<text x="112.4" y="162.3">121</text>
<text x="145.1" y="164.1">PWR_FLAG</text>
<text x="173.3" y="167.4">1</text>
<text x="180.9" y="167.4">2</text>
<text x="193" y="162.1">+1V2</text>
<text x="85.1" y="169.9">94</text>
<text x="89.4" y="168.5">GND</text>
<text x="89.4" y="171">GND</text>
<text x="97" y="173.6">POWER</text>
<text x="107.3" y="171">GND</text>
<text x="107.3" y="168.5">GND</text>
<text x="112.4" y="169.9">104</text>
<text x="167.9" y="170">C440</text>
<text x="167.9" y="171.8">100nF</text>
<text x="169.6" y="173.7">X7R</text>
<text x="185.7" y="170">C441</text>
<text x="185.7" y="171.8">100nF</text>
<text x="187.3" y="173.7">X7R</text>
<text x="79.3" y="179.9">GND</text>
<text x="117.4" y="179.9">GND</text>
<text x="167.8" y="177.4">0603</text>
<text x="167.9" y="175.5">16V</text>
<text x="185.6" y="177.4">0603</text>
<text x="185.7" y="175.5">16V</text>
<text x="10.3" y="185.8">D</text>
<text x="165.6" y="182.4">GND</text>
<text x="183.4" y="182.4">GND</text>
<text x="267.7" y="185.8">D</text>
<text x="35" y="205.7">1</text>
<text x="85" y="205.7">2</text>
<text x="135" y="205.7">3</text>
<text x="185" y="205.7">4</text>
<text x="235" y="205.7">5</text>
</g>
</svg>
